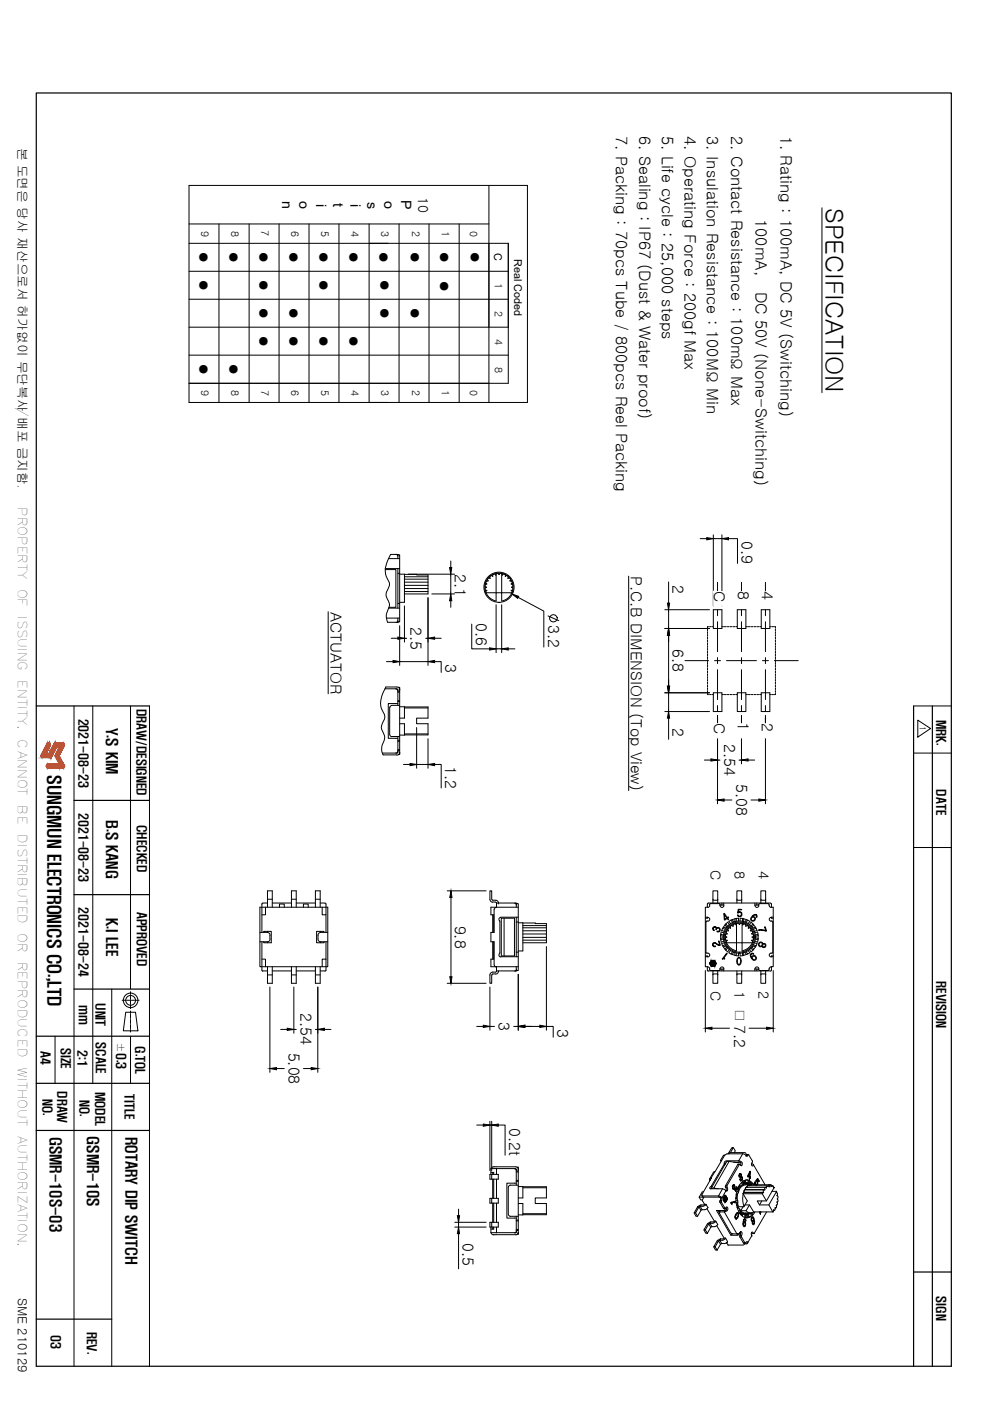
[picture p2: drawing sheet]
<svg xmlns="http://www.w3.org/2000/svg" width="210mm" height="297mm" viewBox="0 0 210 297" stroke-linecap="round" stroke-linejoin="round" font-family="sans-serif">
<!-- layer: 0 -->
<g fill="none" stroke="#000" stroke-width=".21">
<path d="M40.1 39.3h71.7v46h-71.7zM103.7 39.3v46M40.1 51.6h67.7v29.7h-67.7M40.1 57.5h67.7M40.1 47.5h63.6M46.4 47.5v37.8M52.8 47.5v37.8M59.2 47.5v37.8M65.5 47.5v37.8M71.9 47.5v37.8M78.3 47.5v37.8M84.6 47.5v37.8"/>
<path d="M91 47.5v37.8M97.4 47.5v37.8M103.7 51.6v17.8M174.3 44.1v39.2M40.1 63.4h67.7M40.1 69.4h67.7M40.1 75.3h67.7M82.4 118.4h2.3M84 117.5l.4 .4M84.1 117.5h-1.3a5.4 5.4 0 0 0-1 4.4l.1 .4a2.19 2.19 0 0 1 .5 2.2 2.24 2.24 0 0 0-.4 2.3 2.34 2.34 0 0 1 .1 2.9 2.6 2.6 0 0 0 .1 2.2h1.9M84.2 117.5l.3 .1M84.4 118.4v-.8h.3v14.3h-.3v-.9"/>
<path d="M95.6 118.9v1.4M148.4 114.2h1.4M151.2 113.4v15.1M151.2 114.2h1.9M153.1 113.4v15.1M154.5 114.2h1.9v5.3M81.7 120.8h2.2v8h-1.4M81.7 120.6h3M81.9 131h2.8M82.4 128.9h2.3M83 135.3h1.4M84.4 128h.3"/>
<path d="M84.4 121.6h.3M84.4 120.6v8.3M84.4 131.6l-.4 .4M84.5 131.9l-.3 .1M84.7 121.7h11.7M84.7 132.7v8.4M85.8 124.1h4.9M85.8 125.4h4.9M85.8 123.4h4.9M85.8 122.3h4.9M85.8 121.7v6h-1.1M85.8 124.8h4.9"/>
<path d="M85.8 122.8h4.9M85.8 128.5v7.6M85.8 135.3h.4M88.3 121.8v.1h2.4v4h-4.9M90.3 135.3h.4M90.7 126.7v14.4M91.6 125.9h4.8M92.1 135.3h1.4M95.6 121.7v4.2M95.6 127.4v1.4M100 132.3v5.3h3.8M103.1 124.5v.1"/>
<path d="M103.4 123.2a.35 .35 0 0 0-.4 .2 .35 .35 0 0 0 .2 .5 .34 .34 0 0 0-.4 .3 .34 .34 0 0 0 .3 .3 .37 .37 0 0 0-.2 .4 .37 .37 0 0 0 .3 .4M103.9 122.6a.38 .38 0 0 0-.5 .1 .38 .38 0 0 0 0 .5M103.9 122.6h.1M104.4 122.2a.32 .32 0 0 0-.4-.1 .32 .32 0 0 0-.1 .5M104.5 122.2h-.1M105.2 121.7v4h-2.2v-.3l.2-.2M105.2 127.4v-1.7h1.2v1.7a2.98 2.98 0 0 0 1.8-4.6 2.98 2.98 0 0 0-5 .1 2.98 2.98 0 0 0 2 4.5M105.2 128.2v10.2M105.2 137.6h1.2M105.7 121.8l.6-.3 .2 .4M105.8 121.8a.38 .38 0 0 0-.4-.2 .38 .38 0 0 0-.3 .3l-.1-.1a.32 .32 0 0 0-.4 0 .32 .32 0 0 0-.1 .3M106.4 121.7v4h2.1"/>
<path d="M106.4 128.2v10.2M106.4 121.9l.3-.1a.32 .32 0 0 1 .4 0 .32 .32 0 0 1 0 .3M107.1 122.2h.1M107.2 122.2a.32 .32 0 0 1 .4-.1 .32 .32 0 0 1 .1 .5M107.7 122.6h.1M107.8 122.6a.32 .32 0 0 1 .4 .1 .32 .32 0 0 1-.1 .4M107.8 137.6h1.4M108.1 123.1a.41 .41 0 0 1 .5 .3 .41 .41 0 0 1-.2 .5 .31 .31 0 0 1 .4 .2 .31 .31 0 0 1-.3 .4 .39 .39 0 0 1 .3 .4 .39 .39 0 0 1-.4 .4M108.4 125.2l.2 .2v.3M108.5 124.5v.1M109.8 126.6l5.5 3v7.6M116.2 130.6l2.3 1"/>
<path d="M141 129.3h9.4M141 133.3h9.4M141.8 123.4v4.5M141.8 129.3v4M141.8 134.7v10.8M151.2 129.3h1.9v4h-1.9zM156.3 129.3h1.8v4h-1.8zM161.4 129.3h1.8v4h-1.8zM81.1 159.7h3M81.6 146h2.5M81.9 140.3h1.4M82.6 150v5.8"/>
<path d="M82.7 155.8l.4 .4M83 156.2h1.7M83 149.5h1.7M83.1 149.6l-.4 .4M84 146.1l.4 .4M84.1 145.7h-2.3a5.3 5.3 0 0 0-.9 4.5 3 3 0 0 1 .6 2.2 2.64 2.64 0 0 0-.1 3.4 2.6 2.6 0 0 1-.4 2.2v.3a2.49 2.49 0 0 0 .2 1.7h2.9M84.2 145.7h.2l.4 .5M84.2 146.1l.2 .2v3.2M84.4 149.2h-2.1v7.3h2.1M84.4 156.2v3.3M84.4 158.9h.3M84.4 159.2h.3"/>
<path d="M84.4 157.2h.3M84.4 157h.3M84.4 148.6h.3M84.4 146.8h.3M84.4 148.7h.3M84.4 146.5h.3M84.4 159.3l-.4 .4M84.4 159.5l-.2 .2M84.5 145.7h.2v14.3h-.2M84.7 159.8h.1M84.7 146.2h.1M84.7 159.5h.1"/>
<path d="M84.7 149.8h1.1v2.5h-1.1M84.7 153.4h1.1v2.5M84.7 140.3h6M84.8 159.6l-.4 .4-.2 .1M85.8 149.9h4.9v2.4h-2.4v1.1h2.4v2.4l-6 .1M85.8 155.6h4.9M85.8 150.1h4.9M88.3 154.2v8.7M90.7 156.6v6.3M92.1 140.3h1.4v2.3M141 150.9h9.4M141 146.9h9.4"/>
<path d="M141.8 146.9v4M141.8 152.3v4.4M151.2 146.9h1.9v4h-1.9zM152.1 151.7v18.7M156.3 146.9h1.8v4h-1.8zM157.2 151.7v10.3M161.4 146.9h1.8v4h-1.8zM162.3 151.7v18.7M193.7 149.7h8M193.7 159.7h8M85.5 162.1h1.4M88.3 162.1h2.4"/>
<path d="M92.1 162.1h1.4v5M149.3 161.1h1.4M152.1 161.1h.5M153.5 169.6h1.7M156.7 161.1h.5M158.6 161.1h1.4M159.2 169.6h1.7M193.7 179.7h8M55.1 192.3h14.4v12.7h-14.4zM55.1 199.7h1.5M55.1 197.7h1.5M55.5 199.7v6"/>
<path d="M55.7 191.5h1M55.7 191.5l-.2 .2v6M55.9 197.7v-.2h1.6v2.4h-1.6v-.2M56.3 192.3v1.7h-.8M56.6 197.7a.54 .54 0 0 1 .6 .6l.1 .8a.61 .61 0 0 1-.7 .6M56.7 190.7h1M56.7 192.3v-3.4h1v3.4M56.7 197.5v.2M56.7 199.7v.2M57.7 191.5h4.1M59.3 192.3v-.6h1v.6M61.8 190.7h1"/>
<path d="M61.8 192.3v-3.4h1v3.4M62.8 191.5h4.1M64.3 192.3v-.6h1v.6M66.9 190.7h1M66.9 192.3v-3.4h1v3.4M67.9 191.5h1M67.9 197.5v.2M67.9 199.7v.2M68 199.7h1.5M68 197.7h1.5M68 197.7a.61 .61 0 0 0-.6 .6v.8a.61 .61 0 0 0 .6 .6M68.7 197.7v-.2h-1.6v2.4h1.6v-.2"/>
<path d="M68.9 191.5l.2 .2v2.3h-.8v-1.7M69.1 194v3.7M69.1 199.7v6M94.8 188.9h8.3M95.6 190.3v16.8M104.3 190.7v-1.8h-.4v1.8a.61 .61 0 0 0 .6 .6M104.3 190.7l.2 .2h.6a.61 .61 0 0 1 .6 .6M104.5 191.2h.6M104.5 194v3.7M104.5 199.7v3.7M104.7 199.7v3.7h-.6v1.6h5.8M104.8 192.8v4.9h-.7v2h.7v4.9"/>
<path d="M105.1 191.3l.2 .2M105.2 192.4l-.4 .4M105.3 191.5l4.4 .1M105.3 191.5v.8M105.6 191.5h.1M105.9 195.2l.1 .2M106 195.4v6.6M106.2 194.5h3.7M106.2 194.5l-.4 .2 .1 .5M106.3 194.7h2.8v8h-2.8zM106.9 194.7v8M109.1 191.5l.4 .4"/>
<path d="M109.5 192.3v-.7h.4v14.2h-.4v-.8M109.5 195.5h.4M109.5 194.5v8.3M109.9 195.7h1v5.9h-1M109.9 192.3h-5.8v1.7h.6v3.7M110.9 195.7l5 .1v4.1h-5M110.9 198h5M110.9 199.3h5M110.9 197.3h5M110.9 196.2h5M110.9 198.7h5M110.9 196.7h5"/>
<path d="M149.5 194.5h.6M149.8 195.3h.3M149.9 195.3l-.2 .2v6.4l.1 .2a.43 .43 0 0 1 .6 .2 .43 .43 0 0 1-.3 .6M150 194.5v.2h-.5M150.1 192.3h-.6v12.7h.6M150.1 194.5a.4 .4 0 0 1 .4 .4 .4 .4 0 0 1-.4 .4M150.1 191.5h13.3M150.2 191.5l-.2 .2v.6M150.4 191.8v.2M150.5 192l-.4 .4M150.7 191.6h1.8M150.7 191.6l-.2 .2"/>
<path d="M151.2 200a.91 .91 0 0 1 1.1 .3h.3l-.2-.8 .3 .9-.7-.2a.39 .39 0 0 0-.5-.2 .39 .39 0 0 0-.3 .4l.2 .2h.3a.41 .41 0 0 1-.6 0 .41 .41 0 0 1 .1-.6zM151.2 190.7v.2h1v-.2M151.2 191.5v-2.6h1v2.6M151.2 196.6a.38 .38 0 0 1 .5-.1 .38 .38 0 0 1 .2 .3 .44 .44 0 0 1 .6 0 .44 .44 0 0 1 .1 .6 .44 .44 0 0 1-.6 .1 .37 .37 0 0 0 .6-.1 .37 .37 0 0 0-.2-.6 .37 .37 0 0 0-.5 .3h-.1a.34 .34 0 0 0-.1-.5 .34 .34 0 0 0-.5 .2 .34 .34 0 0 0 .3 .5 .41 .41 0 0 1-.4-.3 .41 .41 0 0 1 .1-.4zM152.5 191.6l.2 .2a.42 .42 0 0 0 .3 .6 .42 .42 0 0 0 .5-.4M152.6 191.9h.8M152.8 198.4l.6 .1M152.8 198.1l.6 .2M152.9 197.6l.6 .2M152.9 197.6l-.1 .9 .1 1.3M153 197.3l.6 .2M153.1 191.5v.4"/>
<path d="M153.2 196.8l.6 .2M153.4 196.6l.6 .2M153.4 198.8l-.6 .2M153.4 199.1l-.6 .1M153.4 191.5v.5M153.5 199.5l-.6 .3M153.5 193.7l.7 .8h.3l-.2 .1 .2 .4-.3-.3-.5 .4-.1-.1zM153.6 199.9l-.6 .2M153.6 193.9l.5 .7-.4 .3zM153.7 196.1l.4 .5M153.9 195.9l.3 .5M154.1 198.6v.1a.32 .32 0 0 0-.3 .4 .32 .32 0 0 0 .4 .3"/>
<path d="M154.2 199.3v.1M154.2 199.4l-.2 .2v.3M154.2 197.9a.37 .37 0 0 0-.4 .3 .37 .37 0 0 0 .3 .5M154.5 195.4l.4 .4M154.6 196l-.3-.5-.6 .7-.7 1.1M154.9 196.8a.38 .38 0 0 0-.5 .1 .38 .38 0 0 0 0 .5 .32 .32 0 0 0-.4 .1 .32 .32 0 0 0 .2 .5M155 195.1l.3 .5M155.2 195l.4 .5M155.8 194.8v.6M156.1 196.1a.37 .37 0 0 0-.5-.2 .37 .37 0 0 0-.2 .5 .35 .35 0 0 0-.5-.1 .35 .35 0 0 0-.1 .5M156.1 194.7v.6M156.2 195.8v4.1h-2.2"/>
<path d="M156.2 190.7v.2h1.1v-.2M156.2 191.5v-2.6h1.1v2.6M156.5 192.8h.8l-.7 .1-.1 .5a.51 .51 0 0 1 .8 .1 .51 .51 0 0 1-.2 .8 .51 .51 0 0 1-.7-.3 .39 .39 0 0 0 .6 .2 .39 .39 0 0 0 .1-.6 .39 .39 0 0 0-.7 0zM156.6 195.3v-.6l-.9 .1-1.1 .5M156.7 196h.1M156.7 196a.38 .38 0 0 0-.4-.2 .38 .38 0 0 0-.3 .3M156.8 196l.1-.2 .4-.1 .2 .4M156.9 194.7v.6M156.9 194.7l.9 .1 1.2 .5M157.3 195.8v4.1h2.2M157.4 196.1h.1M157.4 194.7v.6"/>
<path d="M157.5 196.1a.32 .32 0 0 1 .4-.2 .32 .32 0 0 1 .2 .4M157.7 194.8v.6M158.1 196.3a.41 .41 0 0 1 .5 0 .41 .41 0 0 1 .1 .5l.2-.1a.32 .32 0 0 1 .3 .2 .32 .32 0 0 1-.1 .4M158.3 195l-.4 .5M158.5 195.1l-.3 .5M158.9 196l.4-.5 .6 .7 .6 1.1M159 195.4l-.4 .4M159.1 197.3a.37 .37 0 0 1 .4 .2 .37 .37 0 0 1-.1 .5M159.3 197.9l.1 .1M159.4 199.4l.2 .2-.1 .3M159.4 199.3l-.1 .1M159.4 198a.32 .32 0 0 1 .4 .3 .32 .32 0 0 1-.3 .4"/>
<path d="M159.5 198.6v.1M159.5 198.7a.32 .32 0 0 1 .3 .4 .32 .32 0 0 1-.4 .3M159.6 194.1a.47 .47 0 0 1 .6-.2 .47 .47 0 0 1 .2 .6h-.1a.31 .31 0 0 0 0-.4 .31 .31 0 0 0-.4-.1l-.4 .3a.51 .51 0 0 1 .6 .7 .51 .51 0 0 1-.9 .2 .51 .51 0 0 1 .2-.8zM159.6 195.9l-.4 .5M159.8 196.1l-.3 .5M159.9 199.9l.6 .2M160 197.8l.6-.2 .2 .9-.2 1.3-.6-.3M160 191.5v.5M160 191.9h.9M160.1 199.1l.6 .1M160.2 198.8l.6 .2M160.2 196.6l-.6 .2"/>
<path d="M160.3 196.8l-.6 .2M160.5 191.5v.4M160.5 197.3l-.6 .2M160.7 198.1l-.6 .2M160.8 198.4l-.6 .1M160.9 197.1l1.5 .2-.3-.7 .1-.1 .3 .9-1.6-.1zM160.9 199.9a.45 .45 0 0 1 .5-.2 .45 .45 0 0 1 .3 .4 .4 .4 0 0 1 .6 .1 .4 .4 0 0 1-.1 .6 .4 .4 0 0 1-.6-.2 .49 .49 0 0 1-.7 0 .49 .49 0 0 1 0-.7zM161.3 190.7v.2h1v-.2M161.3 191.5v-2.6h1v2.6M162.8 191.6h-1.7l-.2 .2a.41 .41 0 0 1-.3 .6 .41 .41 0 0 1-.5-.4M162.9 191.6l.2 .4M163.1 192l.4 .4"/>
<path d="M163.4 191.5l.2 .2v.6M163.5 192.3h.4v12.7h-.4M163.5 194.5h.4M163.5 195.3h.1M163.5 194.5a.4 .4 0 0 0-.4 .4 .4 .4 0 0 0 .4 .4M163.6 194.5v.2h.3M163.7 195.3l.2 .2v6.4l-.2 .2M55.5 203.4h.8v1.6M55.5 205.7l.2 .2h1M56.7 205v3.5h1v-3.5M56.7 206.7h1M57.2 209.3v18.1"/>
<path d="M57.7 205.9h4.1M59.5 218.3h1.4M61.8 205v3.5h1v-3.5M61.8 206.7h1M62.3 209.3v9.8M62.3 218.3h.5M62.8 205.9h4.1M66.9 218.3h.5M66.9 205v3.5h1v-3.5M66.9 206.7h1M67.4 209.3v18.1M68.8 218.3h1.4"/>
<path d="M69.1 205.7l-.2 .2h-1M69.1 203.4h-.8v1.6M94.8 208.5h8.3M101.1 217.6h1.4M103.9 209.3v9.1M103.9 217.6h.9M104.8 204.6l.4 .4M105.3 205.9l-.2 .2h-.6a.61 .61 0 0 0-.6 .6v1.8h.4v-1.8M105.3 205v.9l4.4-.1M105.6 205.9h.1M105.7 205.9a.61 .61 0 0 1-.6 .6h-.6l-.2 .2M105.9 202.2l-.1 .5 .4 .2"/>
<path d="M106 202l-.1 .2M106.2 202.8h3.7M108.9 217.6h1M109.5 201.9h.4M109.5 205.5l-.4 .4M109.9 206.6v11.8M111.3 217.6h3.2M115.9 217.6h1.4v2.3M115.9 200.7v17.7M149.5 205.8v13M149.5 202.8h.6M149.5 202.7h.5v.1"/>
<path d="M150 205v.7M150 205.7l.1 .2h13.3l.2-.2M150.1 205l.4 .4M150.4 205.4v.2M150.5 205.6l.2 .2M150.7 205.8h1.8M150.9 218h3.8M151.2 206.7v-.2h1v.2M151.2 205.9v2.6h1v-2.6M152.6 205.5h.8M153 200.1l.7 1.1 .6 .6 .3-.5M153.1 205.5v.4"/>
<path d="M153.4 205.4v.5M153.5 205.4a.46 .46 0 0 0-.6-.3 .46 .46 0 0 0-.3 .6l-.1 .1M153.8 200.3l-.6 .2M154 200.6l-.6 .2M154 202.1l.2 .1-.8 .9 .3 .2-.5 .1zM154.1 200.8l-.4 .5M154.2 201l-.3 .5M154.9 201.5l-.3 .5 1.1 .5 .9 .2v-.7M155.3 201.7l-.3 .6M155.6 201.9l-.4 .5M155.8 202v.6M156.1 202v.6"/>
<path d="M156.2 201.6v-1.7h1.1v1.7M156.2 201.6a2.98 2.98 0 0 1-1.9-4.6 2.98 2.98 0 0 1 4.9 0 2.98 2.98 0 0 1-1.8 4.6M156.2 206.7v-.2h1.1v.2M156.2 205.9v2.6h1.1v-2.6M156.3 203.2a.48 .48 0 0 1 .6-.1 .48 .48 0 0 1 .3 .6 .59 .59 0 0 1-.1 .6 .59 .59 0 0 1-.7 .2l-.2-.6zM156.4 203.2a.32 .32 0 0 1 .5-.1 .32 .32 0 0 1 .1 .5 .53 .53 0 0 1 0 .6 .53 .53 0 0 1-.5 .2l-.2-.6zM156.9 202v.7M157.4 202v.6M157.7 202v.6M157.9 201.9l.4 .5M158.2 201.7l.3 .6M158.6 201.5l.4 .5-1.2 .5-.9 .2"/>
<path d="M158.8 218h3.7M159.2 202.3a.28 .28 0 0 1 .3-.2 .28 .28 0 0 1 .3 .2 .36 .36 0 0 0-.5 .1 .36 .36 0 0 0-.1 .4l.2 .3a.51 .51 0 0 1 .8-.4 .51 .51 0 0 1 0 .9 .51 .51 0 0 1-.8-.3l-.3-.7zM159.2 201l.4 .5M159.5 200.8l.3 .5M159.6 200.6l.6 .2M159.7 200.3l.6 .2M160 205.4v.5M160 205.5h.9M160.1 205.4a.42 .42 0 0 1 .5-.4 .42 .42 0 0 1 .3 .6l.2 .2h1.7M160.5 205.5v.4M160.5 200.1l-.6 1.1-.6 .6-.4-.5M161.3 206.7v-.2h1v.2"/>
<path d="M161.3 205.9v2.6h1v-2.6M163.1 205.4l-.2 .4M163.5 202.8h.4M163.5 202.1h.1M163.5 202.1a.4 .4 0 0 0-.4 .4 .4 .4 0 0 0 .4 .4M163.5 205l-.4 .4M163.6 205v.7M163.9 205.8v13M163.9 202.7h-.3v.1M58.6 226.6h1.7M64.3 226.6h1.7M101.1 238.5h1.4"/>
<path d="M103.9 237.7v10.5M103.9 238.5h.4M104.3 237.7v10.5M105.6 238.5h1.5v6.4M96.4 259.2h6.7M97.2 256.4v1.4M97.2 259.2v1M103.9 259.2h1.7v1h-1.7zM103.9 249h1.7v1h-1.7zM103.9 254.1h1.7v1h-1.7zM104.1 248.6h.6v.4M104.1 247.8l.6-.4h4.6h.3l.3 .5"/>
<path d="M104.3 249v1M104.3 254.1v1M104.3 259.2v1M104.5 248.6v.4M104.5 250v4.1M104.5 255.1v4.1M104.7 250v4.1M104.7 255.1v4.1M105.3 247.8h-1.2v1.2M105.3 250v4.1M105.3 255.1v4.1M107.8 251.7v5.8"/>
<path d="M107.8 257.5l.4 .4h1.7M109.1 247.8l.4 .4M109.3 247.8h-4v1.2M109.3 247.8l.2 .2M109.5 250.9h-2v7.4h2M109.5 248v3.3M109.5 257.9v3.3M109.5 258.9h.4M109.5 258.7h.4M109.5 250.3h.4M109.5 248.5h.4M109.5 250.5h.4"/>
<path d="M109.5 248.3h.4M109.6 247.5h.3v14.2h-.3M109.9 251.3h-1.7l-.4 .4M109.9 247.9h.1M109.9 255.2h1v2.4h-1M109.9 251.6h1v2.4h-1M110.9 251.6h5v2.4h-2.4v1.2h2.4v2.3h-5M110.9 257.3h5M110.9 251.8h5M147.5 257.2l.4 .7M147.9 255.9h.3l-.7 1.3h-.3zM148.2 255.9l.4 .7-.7 1.3h-.3l-.4-.7"/>
<path d="M148.2 253.8l.4 .6h.3M148.4 255.8l.5 .7h.4M148.5 255.8l-.3 .1M148.6 255.5l-.2 .3h.6M148.6 255.5l-.7 .4M148.8 253.5l.2 .2M148.9 256.5l-.3 .1M149 253.8l.2 .1M149.2 252.7h-.3l-.7 1.1h1.1l-.3 .8 .4 .7h.3l.4 .8M149.3 255.3h.1M149.4 255.4l-.3 .1h-.5M149.7 255.3h.1"/>
<path d="M149.7 255.3l-.7 .5M149.9 256.3l1.6 2.6h.3l.4 .8a1.13 1.13 0 0 1-1.3 .4l-.4-.7M150.1 256.1l-.7 .4M150.3 259.5l.4 .7-.7 1.3-.5-.7zM150.3 259.5h-.3l-.7 1.3h.2M150.5 250.2h.1M150.5 250.2v.1M150.6 259.4l-.3 .1M150.7 251.6l-.2 .2 .1 .2h2.6l-.9 1.6M150.7 259.1l-.2 .3h.5M150.7 259.1h.5M150.7 259.1l-.7 .4"/>
<path d="M150.8 249.9h-.3v.3M150.9 251.9l-.2 .2M150.9 251.4l-.2 .2M151.3 251.9h-.5l.1 .1M151.4 259l-.2 .1M151.5 258.9h-.1M151.6 248.4l-.3 .1-.8 1.4M151.8 258.9l-.2 .3-.5 .2M152 259.9l1.5 2.6h.3l.4 .7M152.3 256.7l.2 .3 .4-.3M152.3 253.6l.2 .2h-3.3M152.4 253.6l.7 .3"/>
<path d="M152.5 253.9l.3 .2-.1 .4M152.5 257.2l2.4 4.1 .5 .3M152.6 254.6v.3M152.6 254.9h.3l.8 1.2h-.3zM152.7 256.9h.9M152.7 257h-.2v.3M152.7 254.5h.3l-.1 .1h-.3zM152.7 253.9h.3M152.8 246h.2M152.8 246l.1 .2M153 254.6v.3M153 253.9h.1"/>
<path d="M153 253.9v.6M153.4 256.2h.4M153.6 246.6l-.1 .2M153.6 253.7a.43 .43 0 0 1 .5 .1 .43 .43 0 0 1 0 .6 .35 .35 0 0 1-.4 .4 .35 .35 0 0 1-.3-.6zM153.6 256.9l.1-.2h-1.8l3.1 5.2h1.2l.6-.3M153.6 246.8l-2.7 4.6 .1 .2M153.6 256.9l2.6 4.7M153.6 246.8l.1 .2M153.7 244.9l-4.9 8.5 .2 .2h3.3M153.7 244.9h-.3l-.6 1.1M153.7 256.4l-.5 .3M153.7 256.4l.2-.4a.25 .25 0 0 1 .3 0 .25 .25 0 0 1 .1 .3l-.1 .3"/>
<path d="M153.8 251.4v.3M153.8 251.7l.2 .3-.1 .5-.7-.4M153.8 251.7h.3M153.9 256.2h-.2M154 246.5l-.3 .4M154 256v.6l-.3 .1M154.1 251.7a.48 .48 0 0 1-.1 .8l-.1-.1-.9 1.5M154.1 244.6h3.4M154.2 251.4v.3M154.2 244.7l-.5 .3M154.2 256.6l-.6 .3M154.4 244.5h.2"/>
<path d="M154.6 246.2h-.5l-3.3 5.7M154.7 244.4l-.2 .2M154.7 244.4h3.2l.4 .4M154.9 244.4l.6-1.1h-.3l-.8 1.3M155 255h.1M155.1 255l.1 .2M155.1 255h.1M155.2 255.2h.1M155.3 251.7h.1M155.3 251.4h.1M155.4 251.2h.1a.79 .79 0 0 1 .4 1v.2l.3-.7-.2 .9-.4-1.3a.45 .45 0 0 0-.1 .7 .59 .59 0 0 1-.1-.8zM155.4 251.9h.1"/>
<path d="M155.5 251.3h.1M155.5 251.9h.1M155.5 252h.1M155.5 243.3l.4 .7-.2 .4M155.5 251.1l.2 .2 .2 1.1M155.5 251.3l-.2 .1 .2 .6M155.6 246.4h1.2l-.2-.3a.56 .56 0 0 1 .7 .3 .56 .56 0 0 1-.2 .7l-.2-.2M155.6 251.2h.1M155.8 251.4h.1M155.8 254.7l-.8 .3M155.8 254.7l.1 .1-.8 .2 .1 .3M155.8 254.8h.1"/>
<path d="M155.8 251.8h.1M155.9 254.7v.1l-.7 .2v.2M155.9 252.2h.1M155.9 254.7h.1M155.9 258.2l.1 .1M155.9 257.9h.1M155.9 258.2h.1M155.9 252.4h.1M156 258.3h.1M156 253.9h.1M156 254.1h.2M156.1 253.4l.4-.6-.3-.3-.2 2.1 .4-.1-.4-.6"/>
<path d="M156.1 255l.3-.1-.2 .6M156.1 257.5h.1M156.1 255l.6 1.9M156.1 258.4h.1M156.1 253.1l.2 .1-.1 .9M156.2 257.3l.2-.1a.75 .75 0 0 1-.4 1.1l-.1-.4zM156.2 251.7h.1M156.2 251.8h.1M156.2 251.7l-.2 .8M156.3 257.1a.7 .7 0 0 1 .3 .7 .7 .7 0 0 1-.6 .6 .89 .89 0 0 1 .3-1.3zM156.3 255.9l.6 .5M156.3 257.2h.1"/>
<path d="M156.3 255.3l-.1 .1M156.3 255.4l.2 .7M156.3 252.2l.3 .3M156.3 256v.1M156.4 257.1a.8 .8 0 0 1-.4 1.3M156.4 253.1l-.1 1.1M156.4 257.2h.1M156.4 246.9h.3l-2.6 4.5h-.3zM156.4 257.2a.98 .98 0 0 0-.5 1M156.4 258.1h.1M156.4 252l.2 .1M156.4 255.2l.2 .6"/>
<path d="M156.4 254.6v.3M156.4 251.8l.2 .7M156.4 251.9l.1 .1M156.5 246.8h.3M156.5 256.1l-.1 .2M156.5 246.9h-.1M156.5 257.2h.1M156.6 257.6h.1M156.6 255.8h1.1M156.6 246.4l-.1 .1-1.9-.3-3.3 5.7 1 .1M156.6 251.7l-.1 .2M156.6 252.5v.3"/>
<path d="M156.7 251.4v.2M156.7 251.9l-.1 .2M156.7 249.2h.1M156.7 249.5h.1M156.7 249.4h.1M156.8 246.9h.2M156.8 246.4l.2 .1v.6M156.8 248.9h.1M156.8 251.1l.1 .4M156.9 248.8a.34 .34 0 0 1 .3 .2 .34 .34 0 0 1-.1 .4 .45 .45 0 0 1 .3 .5 .45 .45 0 0 1-.4 .4l-.1-.3 .1 .2a.32 .32 0 0 0 .3-.3 .32 .32 0 0 0-.3-.3v-.1a.29 .29 0 0 0 .1-.3 .29 .29 0 0 0-.2-.3l-.2 .6v-.5zM156.9 256.4l-.3 .5M156.9 256.5l.1 .2"/>
<path d="M156.9 250l.2 .2M156.9 250h.1M157 257.2h.1M157 248.9l-.2 .1-.1 .5M157 250h.1M157 248.8h.1M157 248.8l.1 .6M157 249.6h.1M157 257.1l.2 .2M157 256.7v.2M157 250.2h.1M157.1 256.7l.2 .2a2.09 2.09 0 0 0 1.9 .3"/>
<path d="M157.1 251.5l-.4 .5M157.1 250.2h.1M157.1 256.9l-.2 .4 .1-.1M157.1 256.9a1.21 1.21 0 0 0 1.6 .3M157.1 249.5h.1M157.1 249.5l-.1 .1M157.1 249.4h.1M157.1 249h.1M157.2 249.4l.1 .1a.57 .57 0 0 1-.2 .8M157.2 249.3h.1M157.2 250.7l.2 .5-.8 .4M157.2 250.3h.1"/>
<path d="M157.2 250.7l-.9 1.5M157.3 249.5h.1M157.3 257.3l-.1 .4M157.4 250h.1M157.4 249.7h.1M157.5 244.6l-.9 1.5h-2.6l-.4 .3v.2M157.5 257.4l-.1 .4M157.5 244.6l.7 .4M157.6 255.8l-.8 1.4 .5 .5 .6 .4M157.6 253.1h4M157.6 253.1l.8 1.5-.7 1.2M157.6 253v.1"/>
<path d="M157.6 259.4l.2 .5M157.6 259.4h.1M157.6 250.9l.4 .1h-.4M157.6 250.9l.4 .1M157.6 257.4h.4M157.6 259.7h.1M157.6 253l-.1 1.4 .3 1.4M157.7 250.8h.9M157.7 259.2l.1-.1a.4 .4 0 0 1 .2 .4 .4 .4 0 0 1-.3 .4zM157.7 259.2h.1M157.7 250.8l-.1 .1M157.7 258.5a.25 .25 0 0 1 .4 0 .25 .25 0 0 1 0 .4l-.1-.3h-.2l-.2 .5a.27 .27 0 0 1 .4 0 .27 .27 0 0 1 .1 .3 .46 .46 0 0 1-.3 .6 1.19 1.19 0 0 1-.1-1.5z"/>
<path d="M157.7 258.7h.1M157.7 252.8h4.1M157.7 250.3v.5M157.7 252.9l-.1 .2M157.8 259.9h.1M157.8 250.8l.6 .2M157.8 252.4l-.2 .7M157.8 259.1h.1M157.8 259.1l-.2 .3M157.8 259a.6 .6 0 0 1 0 1M157.8 252.8v.1M157.8 258.4l.3 .2"/>
<path d="M157.8 259h.1M157.8 257.4l-.1 .1M157.9 258.6l-.3 .5M157.9 250.3l-.1 .5M157.9 257.5l-.8-.3v.3M157.9 258.4h.1M157.9 257.4l-.1 .1M157.9 257.5v.6M157.9 260h.1M157.9 252.3l-.1 .2v.3M158 257.5l.2 .1M158 250.8h.2"/>
<path d="M158 259.2h.1M158 251.2h5.4M158 251.2l-.9 .5-.4 .6M158.1 258.6v.3M158.1 258.6h.1M158.1 259.6h.1M158.1 257.4h.1M158.1 258.8h.1M158.1 250.2v.6M158.1 251.8v.4M158.2 257.5h.1M158.1 250.2h.5v.6"/>
<path d="M158.1 257.5v.6M158.1 251.8l-.3 .6M158.2 245h.1M158.2 245l.4-.2-.1 .2M158.2 245l.2 .1 .2-.1M158.2 257.6v.6l.3-.1M158.2 256.7a1.16 1.16 0 0 0 1.6 .3M158.3 250.8l.2 .1M158.3 257.5l.2 .5h.3M158.3 257.5l-.1 .1M158.4 250.9v.1M158.4 250.8l-.1 .2"/>
<path d="M158.4 250.9h.1M158.5 251.4h4.1M158.5 257.5l.2 .5M158.5 251.4l-.1 .3M158.5 251.4l-.4 .4M158.6 250.8l.1 .1M158.6 244.9h.2M158.6 249.4h.1M158.6 250.2h-.6l-.6 .3 .2 .6-.1-.6M158.7 244.8l-.4 .1M158.7 257.5l.1 .5M158.7 251.2l-.6-.2-.7 .3"/>
<path d="M158.7 244.8l.8 1.3v.3a.4 .4 0 0 0-.2 .5 .4 .4 0 0 0 .4 .3v-.3l-.4-.2M158.7 250.9l.1 .1M158.7 250.9l.1-.6h.1v.6M158.8 250.3l.6 .4 .5 .5M158.8 251.1l.1 .1 .2-.4 .8 .4M158.9 249.5h.1M158.9 250h.1M158.9 249.9h.1M158.9 255.5l-.7 1.2h-1.2M158.9 250.5l.3 .3M158.9 249.6v.4M158.9 251.2h.1"/>
<path d="M158.9 249.6h.1M158.9 257.2l-.9 .3M159 251.2l-.2 .2M159 248.4v1.1l.1 .1h-.1l-.1 .4v-.5h-.4v-.2zM159 248.6l-.4 .8 .3 .1M159 248.6l-.1 .9-.3-.1zM159.1 248.4l-.2 1.1 .2 .1M159.1 248.4h.1M159.1 249.5h.1M159.1 249.6h.1M159.2 257.3l-.9 .2M159.2 257.3l.1 .5-.5 .2"/>
<path d="M159.3 250.9l-.2 .3M159.3 257.2l-.1 .1M159.3 257.9l-.6 .3h-.6M159.3 258.4h.1M159.3 258.6h.1M159.4 251.3l-.9 .1M159.4 258.1a.37 .37 0 0 1 .5 .1 .37 .37 0 0 1-.1 .5 .41 .41 0 0 1 .2 .5 .41 .41 0 0 1-.5 .3v-.1a.43 .43 0 0 0-.2-.7zM159.5 257.1v.6l-.2-.5M159.5 258.2a.28 .28 0 0 1 .3 .3 .28 .28 0 0 1-.4 .2l-.1-.3zM159.5 258.2h.1M159.5 258.8h.1M159.5 250.9l-.2 .3"/>
<path d="M159.5 257.1v.1M159.5 258a.44 .44 0 0 1 .3 .7l.1 .1a.56 .56 0 0 1-.2 .8M159.5 259.1h.1M159.5 259.3h.1M159.6 258.1a.36 .36 0 0 0-.3 .4 .36 .36 0 0 0 .2 .3M159.6 258.9h.1a.24 .24 0 0 1 .2 .3 .24 .24 0 0 1-.3 .2zM159.7 258h.1M159.7 258.9h.1M159.7 259.4h.1M159.7 246.9l2.5 4.3M159.8 258.9h.1M159.8 258.9a.32 .32 0 0 0-.3 .2 .32 .32 0 0 0 .2 .3"/>
<path d="M159.8 258.3h.1M159.8 259.5h.1M159.8 258.5h.1M159.9 258.8h.1M160 259.2h.1M160 258.9h.1M160 257l-.5 .7M160.1 250.9h.1M160.1 250.7h.1M160.1 251.2v-.6l.2 .6M160.1 250.6v.4l.2 .2M160.1 250.6h.1"/>
<path d="M160.1 251.1h.1M160.3 251.2h.1M160.3 250.4h.1M160.4 250.3h.1M160.5 250.3h.1M160.5 251.1h.1M160.6 250.4h.1M160.6 250l-.2 .3a.6 .6 0 0 1 .1 .9M160.6 249.9l.3 .5M160.6 250h.1M160.6 250.8h.1M160.9 250.3l-.3-.5-.3 .5v.1a.46 .46 0 0 1 0 .8"/>
<path d="M160.9 250.3l-.3-.3-.2 .3a.56 .56 0 0 1 .1 .9M160.9 250.4h.1M160.9 250.3h.1M161.1 256.9v.4l.2-.4-.2 .4M161.1 256.9l.1 .3v-.3M161.1 256.9l.1 .3M161.2 257.2h.1M161.2 257.3h.1M161.5 254.6l-.5 .9M162.2 252.2v.1a.29 .29 0 0 0-.4 .1 .29 .29 0 0 0 .1 .4h-4.1M162.3 251.7l-4.2 .1M162.4 251.9l-.2-.1v.5h-4.3"/>
<path d="M162.4 251.8h.1M162.5 254.6h-1.9l.4 .9h2l.9 1.4h-4.1l-.9-1.4h-1M162.5 251.8v.1M162.5 256.9l-2.6 4.6M162.9 251.6l-.3-.2-.1 .4M162.9 251.6h-.1M163.2 251.5l.3-.3 .2 .4M163.2 251.5h.1M163.2 251.5l-.2-.3-.1 .4M163.6 251.4h.2M163.6 252.6h1.1l-1.7 2.9M163.7 251.6l.2-.2 .1 .4h.2"/>
<path d="M164 251.7h.2l-1.7 2.9-.9-1.5 .3-.3M164.2 256.6h-.2l-.1 .4M164.5 256.1l-.1 .1a.21 .21 0 0 1-.1 .3 .21 .21 0 0 1-.3 0v.1M164.6 252.8h.1M164.6 255.5h.1M164.6 252.9l.2 .1-.1 .4M164.6 255.5v.1a.31 .31 0 0 1 .1 .4 .31 .31 0 0 1-.3 .1l-.1 .1M164.6 252.8l.1 .1M164.7 252.6l-.1 .2M164.7 254.9l.1 .4-.2 .2M164.8 253.5v.1M164.8 253.5l.2 .2-.2 .4"/>
<path d="M164.8 254.2l.2 .5-.2 .2M164.8 254.2v.1M96.4 260.2h6.7M97.2 261.6v7.4M104.1 260.2v1.2h1.2M104.5 260.2v.4M104.7 260.2v.4h-.6M105.3 260.2v1.2h3.8M109.5 260.7h.4M109.5 260.9h.4M109.5 261l-.4 .4M109.5 261.2l-.2 .2h-.2"/>
<path d="M109.8 261.5h.1M109.9 261.3h.1M109.9 261.3l-.3 .5h-.3h-4.8l-.4-.4M149.3 260.8l.3 .7h.4M151 260.1l-.3 .1M151.3 264.4l.4 .6h.3M152.3 263.1l.5 .7-.8 1.2-.4-.6zM152.3 263.1h-.3l-.7 1.3h.3M152.6 263l.4 .6h.5M152.6 263l-.2 .1M152.8 262.7l-.7 .4M153 263.7l-.2 .1"/>
<path d="M153.3 262.7h-.5l-.2 .3h.5M153.5 262.5l-.2 .2M153.8 262.5h.1M153.9 262.5l-.8 .5M154 263.4h.1M154 263.4l.3 .5M154.2 263.3l-.7 .4M154.2 263.2h.1M154.3 264h.1M155.1 261.5v.1M155.1 261.6h1.3M155.1 261.6l-.1 .3"/>
<path d="M156.4 261.6h.1M156.9 262v.3M156.9 262.2h.3l.7 1.3h-.3zM156.9 261.3h.1M156.9 261.3l-.2 .3M156.9 261.3l-.4 .3M157 261.3h.1M157 261.3l-.7 .3M157 261.3v.5M157 261.2a.41 .41 0 0 1 .4 .3 .41 .41 0 0 1-.2 .4h-.3l.1-.1M157 261.2v.1M157.2 262v.3"/>
<path d="M157.6 263.5l.1 .1M157.7 263.6h.3M158.1 263.5l-.2 .1-.3 .4h-3.2M158.2 263.4l-.1 .1M158.2 263.4l.2-.1 .2 .1M158.5 263.4l-.1 .3h-.6M159.3 262.1l-.8 1.5M159.3 261.8l.1 .1M159.4 261.9h.1M159.4 261.3l.2 .3M159.4 261.9v.2M159.5 261.5h.3"/>
<path d="M160 261.5h-.2l-.2-.3a.38 .38 0 0 0-.4 .3 .38 .38 0 0 0 .2 .4l-.1-.1"/>
<circle cx="105.8" cy="124.5" r="3.2"/>
<circle cx="117.4" cy="131.1" r=".8"/>
<circle cx="156.8" cy="198.7" r="3.2"/>
<circle cx="156.8" cy="198.7" r="3.4"/>
<circle cx="159.7" cy="194.8" r=".38"/>
<circle cx="151.2" cy="204.3" r=".61"/>
<circle cx="159.9" cy="203.1" r=".38"/>
<circle cx="161.3" cy="200.2" r=".37"/>
<circle cx="162" cy="200.4" r=".3"/>
</g>
<g fill="#000" stroke="#000" stroke-width=".21">
<path d="M149.8 114l1.4 .2-1.4 .3zM153.1 114.2l1.4-.2v.5zM84.4 135.1l1.4 .2-1.4 .2zM90.7 135.3l1.4-.2v.4zM95.6 125.9l.2 1.5h-.5zM95.3 120.3h.5l-.2 1.4zM103.8 137.4l1.4 .2-1.4 .2zM106.4 137.6l1.4-.2v.4zM108.6 126l1.4 .4-.2 .5zM141.8 133.3l.2 1.4h-.5zM141.5 127.9h.5l-.2 1.4zM83.3 140l1.4 .3-1.4 .2z"/>
<path d="M90.7 140.3l1.4-.3v.5zM141.5 145.5h.5l-.2 1.4zM141.8 150.9l.2 1.4h-.5zM86.9 161.9l1.4 .2-1.4 .2zM90.7 162.1l1.4-.2v.4zM150.7 160.9l1.4 .2-1.4 .3zM152.1 169.6l1.4-.2v.5zM157.2 161.1l1.4-.2v.5zM160.9 169.4l1.4 .2-1.4 .3zM95.6 188.9l.2 1.4h-.4zM60.9 218l1.4 .3-1.4 .2zM67.4 218.3l1.4-.3v.5z"/>
<path d="M95.4 207.1h.4l-.2 1.4zM102.5 217.4l1.4 .2-1.4 .2zM109.9 217.6l1.4-.2v.4zM114.5 217.4l1.4 .2-1.4 .2zM149.5 218l1.4-.2v.5zM162.5 217.8l1.4 .2-1.4 .3zM57.2 226.6l1.4-.3v.5zM66 226.3l1.4 .3-1.4 .2zM102.5 238.3l1.4 .2-1.4 .3zM104.3 238.5l1.3-.2v.5zM97 257.8h.4l-.2 1.4zM97.2 260.2l.2 1.4h-.4z"/>
<path d="M150.6 204.1v.3zM150.6 204.1v.2z"/>
<path d="M150.6 204v.5zM150.6 204v.4z"/>
<path d="M150.7 203.9v.7zM150.6 204l.1-.1-.1 .6z"/>
<path d="M150.7 203.8v.9zM150.7 203.8v.8z"/>
<path d="M150.9 203.8l-.2 .9 .2 .1zM150.7 203.8h.2l-.2 .9z"/>
<path d="M150.9 203.7v1.1zM150.9 203.7v1.1z"/>
<path d="M151 203.7l-.1 1.1zM150.9 203.7v1.1z"/>
<path d="M151.2 203.7l-.2 1.1 .2 .1zM151 203.7h.2l-.2 1.1z"/>
<path d="M151.3 203.7l-.1 1.2 .1-.1zM151.2 203.7h.1l-.1 1.2z"/>
<path d="M151.4 203.7l-.1 1.1zM151.3 203.7v1.1z"/>
<path d="M151.5 203.8l-.1 1zM151.4 203.7v1.1z"/>
<path d="M151.6 203.8l-.1 1 .1-.1zM151.5 203.8h.1l-.1 1z"/>
<path d="M151.6 203.9v.8zM151.6 203.8v.9z"/>
<path d="M151.7 204l-.1 .6zM151.6 203.9v.7z"/>
<path d="M151.8 204.2v.2zM151.8 204.1v.3z"/>
<path d="M151.8 204.1l-.1 .4zM151.7 204v.5z"/>
<path d="M153.4 254v.4zM153.4 254v.2z"/>
<path d="M153.5 253.9v.6zM153.5 253.9l-.1 .5z"/>
<path d="M153.5 253.8v.8zM153.5 253.8v.7z"/>
<path d="M153.6 253.7v1zM153.6 253.7l-.1 .9z"/>
<path d="M153.7 253.6v1.1zM153.7 253.6l-.1 1.1z"/>
<path d="M153.7 253.6v1.2zM153.7 253.6v1.1z"/>
<path d="M153.8 253.6l-.1 1.2zM153.7 253.6v1.2z"/>
<path d="M153.9 253.6l-.1 1.2zM153.8 253.6v1.2z"/>
<path d="M154 253.7l-.1 1zM153.9 253.6v1.1z"/>
<path d="M154 253.8v.9zM154 253.7v1z"/>
<path d="M154.1 254v.5zM154.1 253.9v.6z"/>
<path d="M154.1 253.9l-.1 .7zM154 253.8v.8z"/>
<path d="M154.1 254.1v.3zM154.1 254v.4z"/>
</g>
<!-- layer: 2 -->
<g fill="none" stroke="#000" stroke-width=".21">
<path d="M69.6 129.7v17.4M133.3 122.2v45.4M150 133.3v.4M150 133.9v.4M150 134.5v.4M150 135.1v.4M150 135.7v.4M150 136.3v.4M150 136.9v.4M150 137.5v.4M150 138.1v.4M150 138.7v.4"/>
<path d="M150 139.3v.4M150 139.9v.4M150.2 132.9h-.2v.2M150.4 132.9h.4M151 132.9h.2M153.1 132.9h.3M153.6 132.9h.4M154.2 132.9h.4M154.8 132.9h.4M155.4 132.9h.4M156 132.9h.3M158.1 132.9h.4"/>
<path d="M158.7 132.9h.4M159.3 132.9h.4M159.9 132.9h.4M160.5 132.9h.4M161.1 132.9h.3M163.2 132.9h.2M163.6 132.9h.4M164.2 132.9h.2v.2M164.4 133.3v.4M164.4 133.9v.4M164.4 134.5v.4M164.4 135.1v.4"/>
<path d="M164.4 135.7v.4M164.4 136.3v.4M164.4 136.9v.4M164.4 137.5v.4M164.4 138.1v.4M164.4 138.7v.4M164.4 139.3v.4M164.4 139.9v.4M150 140.4v.5M150 141v.5M150 141.7v.4M150 142.3v.3"/>
<path d="M150 142.9v.3M150 143.5v.3M150 144v.4M150 144.6v.4M150 145.2v.4M150 145.8v.4M150 146.4v.4M150 147v.3h.2M150.4 147.3h.4M151 147.3h.2M153.1 147.3h.3M153.6 147.3h.4"/>
<path d="M154.2 147.3h.4M154.8 147.3h.4M155.4 147.3h.4M156 147.3h.3M158.1 147.3h.4M158.7 147.3h.4M159.3 147.3h.4M159.9 147.3h.4M160.5 147.3h.4M161.1 147.3h.3M163.2 147.3h.2M163.6 147.3h.4"/>
<path d="M164.4 140.4v.5M164.4 141v.5M164.4 141.7v.4M164.4 142.3v.3M164.4 142.9v.3M164.4 143.5v.3M164.4 144v.4M164.4 144.6v.4M164.4 145.2v.4M164.4 145.8v.4M164.4 146.4v.4M164.4 147v.3h-.2"/>
</g>
<!-- layer: 7 -->
<path d="M7.7 19.7h194v270h-194zM7.7 149.7h24M193.7 149.7v140M197.7 149.7v140M15.7 169.7h16M15.7 189.7h16M7.7 219.7h24M15.7 209.7h16M7.7 239.7h24M7.7 229.7h24M7.7 279.7h16M193.7 269.7h8" fill="none" stroke="#000" stroke-width=".25"/>
<!-- layer: 5 -->
<g fill="none" stroke="#000" stroke-width=".21">
<path d="M194.6 152.7l2.7 1.8-2.7 1.8zM26.7 214.6h2l.5 4h-3.1z"/>
<circle cx="27.7" cy="212.1" r="1.04"/>
<circle cx="27.7" cy="212.1" r="1.55"/>
</g>
<!-- layer: 1 -->
<g fill="none" stroke="#000" stroke-width=".21">
<path d="M25.9 212.1h.6M26.6 212.1h.1M26.9 212.1h.6M27.6 212.1h.2M27.7 210.3v.5M27.7 211v.1M27.7 211.2v.7M27.7 212v.1M27.7 212.2v.7M27.7 213v.1M27.7 213.3v.6M27.7 214.4v.5"/>
<path d="M27.7 215v.1M27.7 215.3v.6M27.7 216v.1M27.7 216.3v.6M27.7 217v.2M27.7 217.3v.6M27.7 218v.2M27.7 218.3v.5M27.9 212.1h.6M28.6 212.1h.2M28.9 212.1h.6"/>
</g>
<!-- layer: 7 -->
<path d="M15.7 149.7v140M19.7 149.7v80M27.7 149.7v60M31.7 149.7v140M11.7 219.7v10M23.7 209.7v80M27.7 219.7v10" fill="none" stroke="#000" stroke-width=".21"/>
<!-- layer: 0 -->
<g fill="#ec8313" stroke="#ec8313" stroke-width=".21">
<path d="M13.5 157.6l.2 .4-.2 .4z"/>
<path d="M12.8 161.7l.6 1.2h-.6z"/>
<path d="M12.6 158h.1l-.1 .3z"/>
<path d="M12.6 159.4v1.6z"/>
<path d="M11.8 158h.2v.4z"/>
<path d="M11.8 158.2l.2 .3-.2 .3z"/>
<path d="M11.8 160.4l.3-.1v.8z"/>
<path d="M10.7 160.5l.1 .1z"/>
<path d="M10.7 157.8v.3z"/>
<path d="M10.9 159.8v.8l-.2-.2z"/>
<path d="M9.8 162.5h.2z"/>
<path d="M9.8 162.5h.2v.4z"/>
<path d="M9.8 158.9v.8z"/>
<path d="M8.9 160.6l1.7-.3v.3z"/>
<path d="M13.7 162.4l-.2 .4zM13.5 162l.2 .4-.2 .4z"/>
<path d="M13.5 157.6v.8zM13.5 157.6v.8z"/>
<path d="M12.8 162.5l-.1 .4h.1zM12.7 162.5h.1l-.1 .4z"/>
<path d="M12.8 161.7l-.1 .5 .1 .3zM12.7 161.4l.1 .3-.1 .5z"/>
<path d="M12.6 161l.9 1.8v-.8zM12.6 160.2l.9 1.8-.9-1z"/>
<path d="M13.5 157.6l-.9 2.6 .9-1.8zM13.5 157.6l-.9 2.6v-.8z"/>
<path d="M12.6 159.4l-.1 1.5zM12.5 159.5v1.4l-.4-.7z"/>
<path d="M12.6 158l-.1 .4zM12.5 158v.4z"/>
<path d="M12.1 161.1l.6 1.1v-.8zM12.1 160.3l.6 1.1-.6-.3z"/>
<path d="M12 158.4h.5v-.4zM12 158h.5l-.5 .4z"/>
<path d="M12 158v.4zM12 158v.4z"/>
<path d="M11.8 160.3v.1l.3-.1zM11.7 160.3l.1 .1z"/>
<path d="M11.8 158.2v.7zM11.8 158.1v.8z"/>
<path d="M11.8 158.1l-.9 2.5 .9-1.7zM11.8 158.1l-.9 2.5v-.8z"/>
<path d="M10.9 159.8l-.2 .6zM10.7 160v.4z"/>
<path d="M10.7 160.5l-.1 .1zM10.6 160.3l.1 .2-.1 .1z"/>
<path d="M10.7 157.8l-.2 .6zM10.5 157.6l.2 .2-.2 .6z"/>
<path d="M10 162.9h2.7v-.4zM10 162.5h2.7l-2.7 .4z"/>
<path d="M10.5 157.6l-.7 2.1 .7-1.3zM10.5 157.6l-.7 2.1v-.8z"/>
<path d="M9.8 158.9v.8zM9.8 158.9v.8h-.4z"/>
<path d="M8.9 160.3v.3l1.7-.3zM8.7 160.3h.2v.3z"/>
</g>
<path d="M10.5 157.6l.2 .4-.9 1.7h-.4zM11.8 158.1l.2 .4-1.1 2.1-.2-.4zM11.8 158h.9l-.2 .4h-.5zM13.5 157.6l.2 .4-1.1 2.2 1.1 2.2-.2 .4-1.4-2.6zM8.7 160.3h1.9l.2 .3h-1.9zM11.7 160.3h.4l1.3 2.6h-3.4l-.2-.4h3z" fill="none" stroke="#f75008" stroke-width=".21"/>
<path d="M10 157.6h.4l-1.1 2.2h1.1l1.1-2.2h1.9l-1.3 2.6h-.4l1.1-2.3h-1l-1.2 2.3h-1.9zM10 162h2.5l.2 .4h-2.9z" fill="none" stroke="#f92706" stroke-width=".21"/>
<g fill="#f92706" stroke="#f92706" stroke-width=".21">
<path d="M12.8 157.6h.6l-.6 1.2z"/>
<path d="M12.5 162l.2 .4h-.2z"/>
<path d="M12.1 159.3v.9h-.3z"/>
<path d="M10.4 157.6v.1z"/>
<path d="M9.3 158.9v1.3h-.6z"/>
<path d="M12.8 157.9l-.7 2.3 .7-1.4zM12.8 157.9l-.7 2.3v-.9z"/>
<path d="M12.1 159.3l-.3 .9zM11.8 160l-.1 .2z"/>
<path d="M11.8 157.9h1v-.3zM11.8 157.6h1l-1 .3z"/>
<path d="M11.8 157.6l-.3 .8zM11.5 157.6h.3l-.3 .8z"/>
<path d="M11.5 157.6l-.9 2.6 .9-1.8zM11.5 157.6l-.9 2.6v-.8z"/>
<path d="M10.6 159.4l-.2 .8h.2zM10.6 159.4l-.2 .8v-.4z"/>
<path d="M10 162.4h2.5v-.4zM10 162h2.5l-2.5 .4zM10 162l-.2 .4h.2z"/>
<path d="M10 162v.4zM10 162v.4z"/>
<path d="M10.4 157.6l-.4 .8zM10 157.6h.4l-.4 .8z"/>
<path d="M9.3 160.2h1.1v-.4zM9.3 159.8h1.1l-1.1 .4z"/>
<path d="M10 157.6l-.7 2.2 .7-1.4zM10 157.6l-.7 2.2v-.9z"/>
</g>
<!-- layer: cen -->
<g fill="none" stroke="#000" stroke-width=".21">
<path d="M152.1 123.5v4.5M152.1 129.3v1.2M152.1 131.8v6.4M152.1 139.4v1.3M157.2 123.5v4.5M157.2 129.3v1.2M157.2 131.8v6.4M157.2 139.4v1.3M162.3 123.5v4.5M162.3 129.3v1.2M162.3 131.8v6.4M162.3 139.4v1.3"/>
<path d="M145.2 140.1h5M151.5 140.1h1.3M152.1 142v6.3M152.1 149.6v1.3M152.1 152.1v4.6M154 140.1h6.4M157.2 142v6.3M157.2 149.6v1.3M157.2 152.1v4.6M161.7 140.1h1.2M162.3 142v6.3M162.3 149.6v1.3"/>
<path d="M162.3 152.1v4.6M164.2 140.1h5"/>
</g>
<!-- layer: 0 -->
<g fill="#fff" stroke="#fff" stroke-width=".21">
<path d="M151.3 125.4l2.5 3v-3zM151.3 125.4l2.5 3h-2.5z"/>
<path d="M156.4 125.4l2.5 3v-3zM156.4 125.4l2.5 3h-2.5z"/>
<path d="M161.5 125.4l2.4 3v-3zM161.5 125.4l2.4 3h-2.4z"/>
<path d="M151.3 153.4l2.5 3v-3zM151.3 153.4l2.5 3h-2.5z"/>
<path d="M156.4 153.4l2.5 3v-3zM156.4 153.4l2.5 3h-2.5z"/>
<path d="M161.5 153.4l2.4 3v-3zM161.5 153.4l2.4 3h-2.4z"/>
</g>
<text font-size="5.3" x="175" y="44.1" transform="rotate(90 175 44.1)">SPECIFICATION</text>
<text font-size="3.5" x="10.2" y="164.3" transform="rotate(90 10.2 164.3)">SUNGMUN ELECTRONICS CO.,LTD</text>
<g font-size="3.4">
<text x="130.6" y="28.9" transform="rotate(90 130.6 28.9)">7. Packing : 70pcs Tube / 800pcs Reel Packing</text>
<text x="135.5" y="28.9" transform="rotate(90 135.5 28.9)">6. Sealing : IP67 (Dust &amp; Water proof)</text>
<text x="140.3" y="28.9" transform="rotate(90 140.3 28.9)">5. Life cycle : 25,000 steps</text>
<text x="145.1" y="28.9" transform="rotate(90 145.1 28.9)">4. Operating Force : 200gf Max</text>
<text x="149.9" y="28.9" transform="rotate(90 149.9 28.9)">3. Insulation Resistance : 100MΩ Min</text>
<text x="155" y="28.9" transform="rotate(90 155 28.9)">2. Contact Resistance : 100mΩ Max</text>
<text x="165.5" y="28.8" transform="rotate(90 165.5 28.8)">1. Rating : 100mA, DC 5V (Switching)</text>
<text x="160.2" y="46.4" transform="rotate(90 160.2 46.4)">100mA,</text>
<text x="160.2" y="61.9" transform="rotate(90 160.2 61.9)">DC 50V (None-Switching)</text>
</g>
<g font-size="3.3">
<text x="157.2" y="114.8" transform="rotate(90 157.2 114.8)">0.9</text>
<text x="96.4" y="121.7" transform="rotate(90 96.4 121.7)">2.1</text>
<text x="133.8" y="122.2" transform="rotate(90 133.8 122.2)">P.C.B DIMENSION (Top View)</text>
<text x="142.6" y="124" transform="rotate(90 142.6 124)">2</text>
<text x="151.4" y="125.2" transform="rotate(90 151.4 125.2)">C</text>
<text x="156.4" y="125.3" transform="rotate(90 156.4 125.3)">8</text>
<text x="161.5" y="125.3" transform="rotate(90 161.5 125.3)">4</text>
<text x="70" y="129.7" transform="rotate(90 70 129.7)">ACTUATOR</text>
<text x="87.1" y="132.9" transform="rotate(90 87.1 132.9)">2.5</text>
<text x="100.9" y="132.2" transform="rotate(90 100.9 132.2)">0.6</text>
<text x="116.2" y="132.5" transform="rotate(90 116.2 132.5)">3.2</text>
<text x="142.6" y="137.6" transform="rotate(90 142.6 137.6)">6.8</text>
<text x="94.4" y="140.9" transform="rotate(90 94.4 140.9)">3</text>
<text x="142.6" y="154.3" transform="rotate(90 142.6 154.3)">2</text>
<text x="151.4" y="153.2" transform="rotate(90 151.4 153.2)">C</text>
<text x="156.4" y="153" transform="rotate(90 156.4 153)">1</text>
<text x="161.5" y="153.2" transform="rotate(90 161.5 153.2)">2</text>
<text x="153.5" y="157.7" transform="rotate(90 153.5 157.7)">2.54</text>
<text x="94.4" y="162.4" transform="rotate(90 94.4 162.4)">1.2</text>
<text x="156.1" y="166.2" transform="rotate(90 156.1 166.2)">5.08</text>
<text x="96.5" y="196.2" transform="rotate(90 96.5 196.2)">9.8</text>
<text x="63.7" y="214.8" transform="rotate(90 63.7 214.8)">2.54</text>
<text x="105.7" y="216.7" transform="rotate(90 105.7 216.7)">3</text>
<text x="118.1" y="218.2" transform="rotate(90 118.1 218.2)">3</text>
<text x="155.6" y="217.3" transform="rotate(90 155.6 217.3)">7.2</text>
<text x="61.2" y="223.2" transform="rotate(90 61.2 223.2)">5.08</text>
<text x="107.9" y="239.1" transform="rotate(90 107.9 239.1)">0.2t</text>
<text x="98.1" y="263.6" transform="rotate(90 98.1 263.6)">0.5</text>
</g>
<g font-size="3">
<text x="59.8" y="42.7" transform="rotate(90 59.8 42.7)">n</text>
<text x="63.4" y="42.7" transform="rotate(90 63.4 42.7)">o</text>
<text x="67" y="43.2" transform="rotate(90 67 43.2)">i</text>
<text x="70.6" y="43.1" transform="rotate(90 70.6 43.1)">t</text>
<text x="74.3" y="43.2" transform="rotate(90 74.3 43.2)">i</text>
<text x="77.9" y="42.8" transform="rotate(90 77.9 42.8)">s</text>
<text x="81.5" y="42.7" transform="rotate(90 81.5 42.7)">o</text>
<text x="85.1" y="42.5" transform="rotate(90 85.1 42.5)">P</text>
<text x="22.6" y="154.3" transform="rotate(90 22.6 154.3)">Y.S KIM</text>
<text x="22.6" y="173.8" transform="rotate(90 22.6 173.8)">B.S KANG</text>
<text x="150.7" y="184.5" transform="rotate(90 150.7 184.5)">C</text>
<text x="155.7" y="184.7" transform="rotate(90 155.7 184.7)">8</text>
<text x="160.8" y="184.7" transform="rotate(90 160.8 184.7)">4</text>
<text x="22.6" y="194.6" transform="rotate(90 22.6 194.6)">K.I LEE</text>
<text x="150.7" y="210" transform="rotate(90 150.7 210)">C</text>
<text x="155.7" y="210.2" transform="rotate(90 155.7 210.2)">1</text>
<text x="160.8" y="210.2" transform="rotate(90 160.8 210.2)">2</text>
<text x="10.7" y="241" transform="rotate(90 10.7 241)">GSMR-10S-03</text>
<text x="18.7" y="240.9" transform="rotate(90 18.7 240.9)">GSMR-10S</text>
<text x="26.7" y="241" transform="rotate(90 26.7 241)">ROTARY DIP SWITCH</text>
</g>
<text font-size="2.9" x="88.7" y="41.7" transform="rotate(90 88.7 41.7)">10</text>
<g font-size="2.7">
<text x="3.8" y="31.3" transform="rotate(90 3.8 31.3)">본 도면은 당사 재산으로서 허가없이 무단복사/배포 금지함.</text>
<text x="3.8" y="107.6" transform="rotate(90 3.8 107.6)">PROPERTY</text>
<text x="3.8" y="124.8" transform="rotate(90 3.8 124.8)">OF</text>
<text x="3.8" y="130.6" transform="rotate(90 3.8 130.6)">ISSUING</text>
<text x="3.8" y="144.2" transform="rotate(90 3.8 144.2)">ENTITY.</text>
<text x="3.8" y="156.8" transform="rotate(90 3.8 156.8)">CANNOT</text>
<text x="3.8" y="170.7" transform="rotate(90 3.8 170.7)">BE</text>
<text x="3.8" y="176.9" transform="rotate(90 3.8 176.9)">DISTRIBUTED</text>
<text x="3.8" y="197.8" transform="rotate(90 3.8 197.8)">OR</text>
<text x="3.8" y="204" transform="rotate(90 3.8 204)">REPRODUCED</text>
<text x="3.8" y="226.2" transform="rotate(90 3.8 226.2)">WITHOUT</text>
<text x="3.8" y="240.8" transform="rotate(90 3.8 240.8)">AUTHORIZATION.</text>
<text x="3.8" y="275.2" transform="rotate(90 3.8 275.2)">SME 210129</text>
</g>
<g font-size="2.5">
<text x="16.8" y="152.3" transform="rotate(90 16.8 152.3)">2021-08-23</text>
<text x="29.1" y="150.3" transform="rotate(90 29.1 150.3)">DRAW/DESIGNED</text>
<text x="198.7" y="152.6" transform="rotate(90 198.7 152.6)">MRK.</text>
<text x="198.7" y="167.3" transform="rotate(90 198.7 167.3)">DATE</text>
<text x="16.8" y="172.3" transform="rotate(90 16.8 172.3)">2021-08-23</text>
<text x="29.2" y="174.9" transform="rotate(90 29.2 174.9)">CHECKED</text>
<text x="16.8" y="192.3" transform="rotate(90 16.8 192.3)">2021-08-24</text>
<text x="29.2" y="193.4" transform="rotate(90 29.2 193.4)">APPROVED</text>
<text x="198.6" y="208.1" transform="rotate(90 198.6 208.1)">REVISION</text>
<text x="16.8" y="213.2" transform="rotate(90 16.8 213.2)">mm</text>
<text x="20.4" y="212.7" transform="rotate(90 20.4 212.7)">UNIT</text>
<text x="20.5" y="221" transform="rotate(90 20.5 221)">SCALE</text>
<text x="28.8" y="221.9" transform="rotate(90 28.8 221.9)">G.TOL</text>
<text x="8.7" y="222.9" transform="rotate(90 8.7 222.9)">A4</text>
<text x="13" y="222.2" transform="rotate(90 13 222.2)">SIZE</text>
<text x="16.6" y="222.7" transform="rotate(90 16.6 222.7)">2:1</text>
<text x="9.2" y="233" transform="rotate(90 9.2 233)">NO.</text>
<text x="12.3" y="231.3" transform="rotate(90 12.3 231.3)">DRAW</text>
<text x="17" y="233.3" transform="rotate(90 17 233.3)">NO.</text>
<text x="20.3" y="231.5" transform="rotate(90 20.3 231.5)">MODEL</text>
<text x="26.6" y="232" transform="rotate(90 26.6 232)">TITLE</text>
<text x="198.6" y="274.8" transform="rotate(90 198.6 274.8)">SIGN</text>
<text x="10.9" y="283.1" transform="rotate(90 10.9 283.1)">03</text>
<text x="18.6" y="282.4" transform="rotate(90 18.6 282.4)">REV.</text>
</g>
<g font-size="2.3">
<text x="104.8" y="53.6" transform="rotate(90 104.8 53.6)">C</text>
<text x="109" y="54.9" transform="rotate(90 109 54.9)">Real Coded</text>
<text x="156" y="214.2" transform="rotate(90 156 214.2)">⃞</text>
<text x="24.6" y="220.9" transform="rotate(90 24.6 220.9)">±0.3</text>
</g>
<g font-size="2.2">
<text x="42.4" y="53.5" transform="rotate(90 42.4 53.5)">●</text>
<text x="42.7" y="48.9" transform="rotate(90 42.7 48.9)">9</text>
<text x="48.8" y="53.5" transform="rotate(90 48.8 53.5)">●</text>
<text x="49" y="48.9" transform="rotate(90 49 48.9)">8</text>
<text x="55.1" y="53.5" transform="rotate(90 55.1 53.5)">●</text>
<text x="55.4" y="48.8" transform="rotate(90 55.4 48.8)">7</text>
<text x="61.5" y="53.5" transform="rotate(90 61.5 53.5)">●</text>
<text x="61.8" y="48.9" transform="rotate(90 61.8 48.9)">6</text>
<text x="67.8" y="53.5" transform="rotate(90 67.8 53.5)">●</text>
<text x="68.1" y="48.9" transform="rotate(90 68.1 48.9)">5</text>
<text x="74.2" y="53.5" transform="rotate(90 74.2 53.5)">●</text>
<text x="74.5" y="48.9" transform="rotate(90 74.5 48.9)">4</text>
<text x="80.5" y="53.5" transform="rotate(90 80.5 53.5)">●</text>
<text x="80.8" y="48.9" transform="rotate(90 80.8 48.9)">3</text>
<text x="87.2" y="53.5" transform="rotate(90 87.2 53.5)">●</text>
<text x="87.4" y="48.9" transform="rotate(90 87.4 48.9)">2</text>
<text x="93.4" y="53.5" transform="rotate(90 93.4 53.5)">●</text>
<text x="93.7" y="49" transform="rotate(90 93.7 49)">1</text>
<text x="99.6" y="48.9" transform="rotate(90 99.6 48.9)">0</text>
<text x="99.9" y="53.5" transform="rotate(90 99.9 53.5)">●</text>
<text x="42.4" y="59.4" transform="rotate(90 42.4 59.4)">●</text>
<text x="55.1" y="59.4" transform="rotate(90 55.1 59.4)">●</text>
<text x="67.8" y="59.4" transform="rotate(90 67.8 59.4)">●</text>
<text x="80.8" y="59.4" transform="rotate(90 80.8 59.4)">●</text>
<text x="93.4" y="59.5" transform="rotate(90 93.4 59.5)">●</text>
<text x="55.1" y="65.3" transform="rotate(90 55.1 65.3)">●</text>
<text x="61.5" y="65.3" transform="rotate(90 61.5 65.3)">●</text>
<text x="80.8" y="65.3" transform="rotate(90 80.8 65.3)">●</text>
<text x="87.2" y="65.2" transform="rotate(90 87.2 65.2)">●</text>
<text x="104.9" y="60" transform="rotate(90 104.9 60)">1</text>
<text x="104.9" y="65.9" transform="rotate(90 104.9 65.9)">2</text>
<text x="55.1" y="71.2" transform="rotate(90 55.1 71.2)">●</text>
<text x="61.5" y="71.2" transform="rotate(90 61.5 71.2)">●</text>
<text x="67.8" y="71.2" transform="rotate(90 67.8 71.2)">●</text>
<text x="74.2" y="71.2" transform="rotate(90 74.2 71.2)">●</text>
<text x="104.9" y="71.9" transform="rotate(90 104.9 71.9)">4</text>
<text x="42.4" y="77.2" transform="rotate(90 42.4 77.2)">●</text>
<text x="48.8" y="77.2" transform="rotate(90 48.8 77.2)">●</text>
<text x="104.9" y="77.8" transform="rotate(90 104.9 77.8)">8</text>
<text x="42.7" y="82.7" transform="rotate(90 42.7 82.7)">9</text>
<text x="49" y="82.7" transform="rotate(90 49 82.7)">8</text>
<text x="55.4" y="82.6" transform="rotate(90 55.4 82.6)">7</text>
<text x="61.8" y="82.7" transform="rotate(90 61.8 82.7)">6</text>
<text x="68.1" y="82.7" transform="rotate(90 68.1 82.7)">5</text>
<text x="74.5" y="82.6" transform="rotate(90 74.5 82.6)">4</text>
<text x="80.8" y="82.7" transform="rotate(90 80.8 82.7)">3</text>
<text x="87.4" y="82.7" transform="rotate(90 87.4 82.7)">2</text>
<text x="93.7" y="82.7" transform="rotate(90 93.7 82.7)">1</text>
<text x="99.6" y="82.7" transform="rotate(90 99.6 82.7)">0</text>
</g>
<text font-size="1.8" x="195.1" y="154" transform="rotate(90 195.1 154)">1</text>
</svg>
